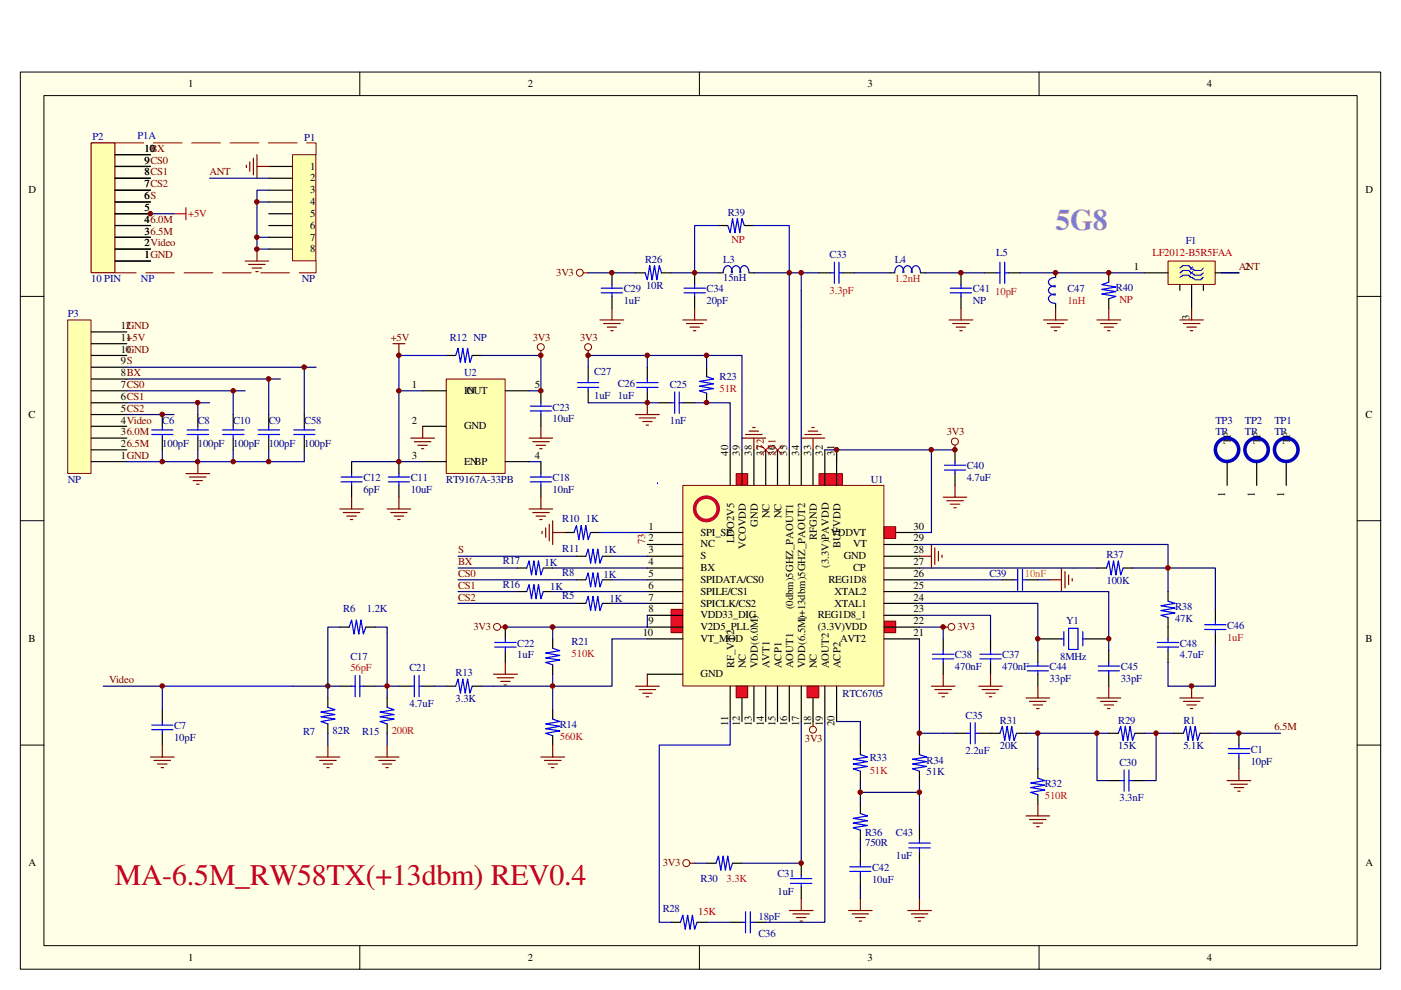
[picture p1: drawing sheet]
<svg xmlns="http://www.w3.org/2000/svg" width="297mm" height="210mm" viewBox="0 0 297 210" stroke-linecap="round" stroke-linejoin="round" font-family="sans-serif">
<path d="M4.3 15.3h288.4v190.3h-288.4z" fill="#ffffe8"/>
<g fill="none" stroke="#000" stroke-width=".21">
<path d="M4.3 15.3h288.4v190.3h-288.4zM76.3 15.3v5M148.3 15.3v5M220.3 15.3v5M9.3 20.3h278.4v180.3h-278.4zM4.3 62.9h5M287.8 62.9h5M4.3 110.4h5M287.8 110.4h5M4.3 158h5M287.8 158h5M76.3 200.6v5"/>
<path d="M148.3 200.6v5M220.3 200.6v5"/>
</g>
<g fill="none" stroke="#000" stroke-width=".25">
<path d="M72 133h2M77.6 133h1.9M109.7 125.5h2M109.7 120.5h2M115.2 125.5h2M115.2 120.5h2M122.2 123h2M127.7 123h2M200 135.5v2.5M220 135.5h5M220 138v2.5M230.1 135.5h5"/>
<path d="M235.1 138v2.5M247.6 125.5v2M247.6 131v4.5M247.6 138v2.5M69.5 148v2M69.5 153.5v2M72 145.5h2.5M77 145.5h2.5M82.1 148v2M82.1 153.5v2M84.6 145.5h2.5M89.6 145.5h2.5"/>
<path d="M94.6 145.5h2M100.1 145.5h2M182.4 158v2.1M194.9 158v2.1M200 140.5v2.5M202.5 155.5h2.5M207.5 155.5h4.5M215.5 155.5h2M220 143v2.5M235.1 143v2.5M235.1 155.5h2M240.6 155.5h2"/>
<path d="M182.4 163.6v2M182.4 170.6v2M182.4 176.1v2M194.9 163.6v2M194.9 175.6v2.5M220 163.1v2M220 168.6v2M235.1 165.6h2.5M240.1 165.6h2.5M142.3 195.6h2M147.8 195.6h2M182.4 180.6v2.5"/>
<path d="M182.4 185.6v2.5M194.9 180.6v2.5"/>
</g>
<g fill="none" stroke="#00f" stroke-width=".25">
<path d="M74 133l.5-1.5 .6 3 .5-3 .5 3 .4-3 .5 3 .6-1.5M111.7 125.5l.5-1.5 .5 3 .5-3 .5 3 .5-3 .5 3 .5-1.5M111.7 120.5l.5-1.5 .5 3 .5-3 .5 3 .5-3 .5 3 .5-1.5M124.2 123l.5-1.5 .5 3 .5-3 .5 3 .5-3 .5 3 .5-1.5M197.7 139.7h4.5M197.7 138.8h4.5M200 138v.8M200 139.7v.8M225 135.5h.5M225.5 134v3M226.6 133.3h2v4.5h-2zM229.6 134v3"/>
<path d="M229.6 135.5h.5M245.4 137.2h4.5M245.4 136.3h4.5M247.6 127.5l1.5 .5-3 .5 3 .5-3 .5 3 .5-3 .5 1.5 .5M247.6 135.5v.8M247.6 137.2v.8M69.5 150l1.5 .5-3 .5 3 .6-3 .4 3 .5-3 .5 1.5 .5M74.5 145.5h.8M75.3 143.3v4.5M76.3 145.5h.7M76.3 143.3v4.5M82.1 150l1.5 .5-3 .5 3 .6-3 .4 3 .5-3 .5 1.5 .5"/>
<path d="M87.1 145.5h.7M87.8 143.3v4.5M88.9 145.5h.7M88.9 143.3v4.5M96.6 145.5l.5-1.5 .5 3 .5-3 .5 3 .5-3 .5 3 .5-1.5M205 155.5h.7M205.7 153.3v4.5M206.8 155.5h.7M206.8 153.3v4.5M212 155.5l.5-1.4 .5 3 .5-3 .5 3 .5-3 .5 3 .5-1.6M217.8 142.3h4.5M217.8 141.3h4.5"/>
<path d="M220 140.5v.8M220 142.3v.7M232.8 142.3h4.6M232.8 141.3h4.6M235.1 140.5v.8M235.1 142.3v.7M237.1 155.5l.5-1.4 .5 3 .5-3 .5 3 .5-3 .5 3 .5-1.6M182.4 172.6l1.5 .5-3 .5 3 .5-3 .5 3 .5-3 .5 1.5 .5M182.4 160.1l1.5 .5-3 .4 3 .5-3 .6 3 .5-3 .5 1.5 .5M192.7 179.8h4.5M192.7 178.8h4.5M194.9 160.1l1.6 .5-3 .4 3 .5-3 .6 3 .5-3 .5 1.4 .5"/>
<path d="M194.9 178.1v.7M194.9 179.8v.8M220 165.1l1.5 .5-3 .5 3 .4-3 .5 3 .6-3 .5 1.5 .5M237.6 165.6h.7M238.3 163.3v4.5M239.4 165.6h.7M239.4 163.3v4.5M144.3 195.6l.5-1.5 .5 3 .5-3 .5 3 .5-3 .5 3 .5-1.5M180.2 184.8h4.5M180.2 183.9h4.5M182.4 183.1v.8M182.4 184.8v.8"/>
</g>
<g fill="none" stroke="#800000" stroke-width=".25">
<path d="M222.5 123h2.5M225 120.5v5M225.8 121.2v3.5M226.6 122v2M227.3 122.7v.5M69.5 158v2.6M82.1 158v2.6M134.7 145.5h5.1M135.5 146.3h3.5M136.3 147h2M137 147.8h.5M137.2 143v2.5"/>
<path d="M197.5 145.5h5M198.2 146.3h3.5M199 147h2M199.7 147.8h.5M200 143v2.5M217.5 148h5M218.3 148.8h3.5M219 149.5h2.1M219.8 150.3h.5M220 145.5v2.5M232.6 148h5M233.3 148.8h3.6"/>
<path d="M234.1 149.5h2M234.8 150.3h.5M235.1 145.5v2.5M67 160.6h5M67.8 161.3h3.5M68.5 162.1h2M69.3 162.8h.5M79.5 160.6h5.1M80.3 161.3h3.5M81.1 162.1h2M81.8 162.8h.5M217.5 173.1h5"/>
<path d="M218.3 173.8h3.5M219 174.6h2.1M219.8 175.3h.5M220 170.6v2.5M179.9 193.1h5M180.7 193.8h3.4M181.4 194.6h2M182.2 195.4h.5M182.4 190.6v2.5M192.4 193.1h5.1M193.2 193.8h3.5M194 194.6h2"/>
<path d="M194.7 195.4h.5M194.9 190.6v2.5"/>
</g>
<path d="M62 145.5h10" fill="none" stroke="#000080" stroke-width=".25"/>
<circle cx="69.5" cy="145.5" r=".47" fill="#800000"/>
<circle cx="69.5" cy="145.5" r=".47" fill="none" stroke="#800000" stroke-width=".21"/>
<path d="M82.1 134.2v13.8M79.5 145.5h5.1" fill="none" stroke="#000080" stroke-width=".25"/>
<circle cx="82.1" cy="145.5" r=".48" fill="#800000"/>
<g fill="none" stroke="#800000" stroke-width=".21">
<circle cx="124.7" cy="73.6" r=".74"/>
<circle cx="105.4" cy="133" r=".74"/>
<circle cx="201.7" cy="133" r=".72"/>
<circle cx="82.1" cy="145.5" r=".48"/>
<circle cx="145.5" cy="183.1" r=".75"/>
</g>
<g fill="none" stroke="#000" stroke-width=".25">
<path d="M129.7 57.9v2.5M124.7 77.9v2.5M129.7 62.9v2.5M137.2 77.9v2.5M149.8 77.9v2M124.7 82.9v2.5M137.2 82.9v2.5M149.8 83.4v2M202.5 95.4v2.5M202.5 100.5v2.5M107.1 133v2.5M107.1 138v2.5"/>
<path d="M122.2 128h2M127.7 128h2M232.6 120.5h2M238.1 120.5h2M257.7 129.2v2.5M257.7 134.2v2.5M34.4 150.5v2.5M34.4 155.5v2.5M248.9 155.5h2M254.4 155.5h2M262.7 155.5v2.5M262.7 160.6v2.5"/>
<path d="M154.8 195.6h2.5M159.8 195.6h2.5M169.9 183.1v2.5M169.9 188.1v2.5"/>
</g>
<g fill="none" stroke="#00f" stroke-width=".25">
<path d="M127.5 62.1h4.5M127.5 61.1h4.5M129.7 60.4v.7M129.7 62.1v.8M149.8 79.9l1.5 .5-3 .5 3 .5-3 .5 3 .5-3 .5 1.5 .5M122.5 82.2h4.5M122.5 81.2h4.5M124.7 80.4v.8M124.7 82.2v.7M135 82.2h4.5M135 81.2h4.5M137.2 80.4v.8"/>
<path d="M137.2 82.2v.7M200.2 99.7h4.5M200.2 98.7h4.5M202.5 97.9v.8M202.5 99.7v.8M104.9 137.2h4.5M104.9 136.3h4.5M107.1 135.5v.8M107.1 137.2v.8M124.2 128l.5-1.5 .5 3 .5-3 .5 3 .5-3 .5 3 .5-1.5M234.6 120.5l.5-1.5 .5 3 .5-3 .5 3 .5-3 .5 3 .5-1.5M255.4 133.5h4.5"/>
<path d="M255.4 132.5h4.5M257.7 131.7v.8M257.7 133.5v.7M32.2 154.8h4.5M32.2 153.8h4.5M34.4 153v.8M34.4 154.8v.7M250.9 155.5l.5-1.4 .5 3 .5-3 .5 3 .5-3 .5 3 .5-1.6M260.4 159.8h4.6M260.4 158.8h4.6M262.7 158v.8M262.7 159.8v.8"/>
<path d="M157.3 195.6h.8M158.1 193.4v4.5M159.1 195.6h.7M159.1 193.4v4.5M167.6 187.4h4.5M167.6 186.4h4.5M169.9 185.6v.8M169.9 187.4v.7"/>
</g>
<g fill="none" stroke="#800000" stroke-width=".25">
<path d="M124.7 74.4v1M250.1 67.9h5M250.9 68.6h3.5M251.6 69.4h2.1M252.4 70.1h.5M252.6 65.4v2.5M134.7 87.9h5.1M135.5 88.6h3.5M136.3 89.4h2M137 90.2h.5M137.2 85.4v2.5M157.3 92.9h5"/>
<path d="M158.1 92.2h3.5M158.8 91.4h2M159.6 90.7h.5M159.8 92.9v2.5M106.2 133h.9M200 133h1M34.4 158v2.6M250.1 148h5M250.9 148.8h3.5M251.6 149.5h2.1M252.4 150.3h.5M252.6 145.5v2.5"/>
<path d="M31.9 160.6h5M32.6 161.3h3.5M33.4 162.1h2M34.2 162.8h.5M260.2 165.6h5M260.9 166.3h3.6M261.7 167h2M262.4 167.8h.5M262.7 163.1v2.5M146.3 183.1h1"/>
</g>
<g fill="none" stroke="#000080" stroke-width=".25">
<path d="M72 133h-2.5v15M79.5 133h2.6v1.2M247.6 125.5v-5h10.1v8.7M257.7 136.7v8.8h-10.1M21.9 145.5h12.5M69.5 155.5v2.5M82.1 155.5v2.5M92.1 145.5h2.5M182.4 153v5M194.9 155.5h7.6M232.6 155.5h2.5M242.6 155.5h6.3"/>
<path d="M256.4 155.5h15.1M194.9 168.1v7.5M194.9 183.1v7.5"/>
</g>
<path d="M247.7 55.4h9.9v4.9h-9.9z" fill="#ffffb0"/>
<g fill="none" stroke="#800000" stroke-width=".21">
<path d="M247.6 55.4h10v4.9h-10z"/>
<circle cx="122.9" cy="57.8" r=".73"/>
<circle cx="202.4" cy="93.7" r=".75"/>
</g>
<g fill="none" stroke="#000" stroke-width=".25">
<path d="M134.7 57.9h2.1M140.2 57.9h2.1M147.3 57.9v2.5M152.3 57.9h1M158.8 57.9h1M173.6 57.9h2.5M178.6 57.9h2.5M188.7 57.9h1M195.2 57.9h1M203.7 57.9v2.5M208.7 57.9h2.5M213.8 57.9h2.5"/>
<path d="M242.6 57.9h5M257.7 57.9h5M147.3 62.9v2.5M203.7 62.9v2.5M250.1 60.4v1.2M252.6 60.4v5M255.1 60.4v1.2M139.8 85.4h2.5M144.8 85.4h2.5M117.2 135.5v2M212.5 123h2.5M217.5 123h2.5"/>
<path d="M117.2 141v2M117.2 150.5v2M117.2 156v2M149.8 183.1h2M155.3 183.1h2"/>
</g>
<path d="M250.1 56.9l.3-.3h.3v-.3h1.4v.3h.3v.3h.2v.2h.5v.3h1.6l.4-.5M250.1 57.9h.3v-.3h.3v-.2h1.4v.2h.3v.3l.7 .2v.3h1.6v-.3h.2l.2-.2M250.1 58.8l.6-.2v-.2h1.4v.2h.3v.2h.5v.3h.2l.3 .3h1.3v-.3h.2v-.3h.2" fill="none" stroke="#0000bf" stroke-width=".21"/>
<path d="M252.9 56.6l-.5 .5M252.9 57.6l-.5 .5" fill="none" stroke="#00f" stroke-width=".21"/>
<path d="M153.3 57.8a1.03 1.03 0 0 1 .4-1.1 1.03 1.03 0 0 1 1.2-.1l.4 1.2M155.1 57.8a1.04 1.04 0 0 1 .3-1.1 1.04 1.04 0 0 1 1.2-.1l.4 .7 .1 .5M156.8 57.8a1.03 1.03 0 0 1 .4-1.1 1.03 1.03 0 0 1 1.2-.1l.4 1.2M189.7 57.8a1.03 1.03 0 0 1 .3-1.1 1.03 1.03 0 0 1 1.2-.1l.4 1.2M191.4 57.8a1.04 1.04 0 0 1 .4-1.1 1.04 1.04 0 0 1 1.2-.1l.4 .7v.5M193.2 57.8a1.03 1.03 0 0 1 .3-1.1 1.03 1.03 0 0 1 1.2-.1l.5 1.2" fill="none" stroke="#0000bf" stroke-width=".25"/>
<g fill="none" stroke="#00f" stroke-width=".25">
<path d="M136.8 57.9l.4 1.5 .5-3.1 .6 3.1 .5-3.1 .5 3.1 .5-3.1 .4 1.6M176.1 57.9h.8M176.9 55.6v4.5M177.9 57.9h.7M177.9 55.6v4.5M211.2 57.9h.8M212 55.6v4.5M213 57.9h.8M213 55.6v4.5M145 61.1h4.6M145 62.1h4.6M147.3 60.4v.7"/>
<path d="M147.3 62.1v.8M201.5 61.1h4.5M201.5 62.1h4.5M203.7 60.4v.7M203.7 62.1v.8M142.3 85.4h.7M143 83.1v4.6M144 85.4h.8M144 83.1v4.6M117.2 137.5l1.5 .5-3 .5 3 .5-3 .5 3 .5-3 .5 1.5 .5M215 123h.8M215.8 120.7v4.5"/>
<path d="M216.8 123h.7M216.8 120.7v4.5M117.2 152.5l1.5 .5-3 .5 3 .6-3 .5 3 .4-3 .5 1.5 .5M151.8 183.1l.5-1.5 .5 3 .5-3 .5 3 .5-3 .5 3 .5-1.5"/>
</g>
<g fill="none" stroke="#800000" stroke-width=".25">
<path d="M123.7 57.9h1M127.2 67.9h5M128 68.6h3.5M128.7 69.4h2M129.5 70.1h.5M129.7 65.4v2.5M201.2 67.9h5M202 68.6h3.5M202.7 69.4h2M203.5 70.1h.5M203.7 65.4v2.5M221.3 67.9h5"/>
<path d="M222 68.6h3.5M222.8 69.4h2M223.6 70.1h.5M223.8 65.4v2.5M202.5 94.4v1M194.9 118h2.6M197.5 115.5v5M198.2 116.2v3.5M199 117v2M199.7 117.7v.5M200 105.5h5M200.7 106.2h3.6"/>
<path d="M201.5 106.9h2M202.2 107.7h.5M202.5 103v2.5M167.3 193.1h5.1M168.1 193.8h3.5M168.9 194.6h2M169.6 195.4h.5M169.9 190.6v2.5"/>
</g>
<path d="M171.1 57.9h2.5M223.8 57.9h18.8M258.9 57.9h3.8M217.5 155.5h15.1v10.1h2.5M220 155.5v7.6M245.1 155.5v10.1h-2.5" fill="none" stroke="#000080" stroke-width=".25"/>
<circle cx="245.1" cy="155.5" r=".48" fill="#800000"/>
<circle cx="245.1" cy="155.5" r=".48" fill="none" stroke="#800000" stroke-width=".21"/>
<circle cx="232.6" cy="155.5" r=".49" fill="#800000"/>
<circle cx="232.6" cy="155.5" r=".49" fill="none" stroke="#800000" stroke-width=".21"/>
<circle cx="220" cy="155.5" r=".49" fill="#800000"/>
<circle cx="220" cy="155.5" r=".49" fill="none" stroke="#800000" stroke-width=".21"/>
<g fill="none" stroke="#800000" stroke-width=".25">
<path d="M144.8 67.9h5M145.5 68.6h3.6M146.3 69.4h2M147 70.1h.5M147.3 65.4v2.5M104.6 143h5.1M105.4 143.8h3.5M106.2 144.5h2M106.9 145.3h.5M107.1 140.5v2.5M117.2 158v2.6M114.7 160.6h5"/>
<path d="M115.4 161.3h3.6M116.2 162.1h2M116.9 162.8h.5"/>
</g>
<path d="M119.7 112.9h2M122.2 118h2M125.2 112.9h2M127.7 118h2" fill="none" stroke="#000" stroke-width=".25"/>
<path d="M121.7 112.9l.5-1.4 .5 3 .5-3 .5 3 .5-3 .5 3 .5-1.6M124.2 118l.5-1.5 .5 3 .5-3 .5 3 .5-3 .5 3 .5-1.5" fill="none" stroke="#00f" stroke-width=".25"/>
<path d="M194.9 135.5v22.5M182.4 165.6v2.5h12.5M182.4 168.1v2.5M149.8 195.6h5" fill="none" stroke="#000080" stroke-width=".25"/>
<circle cx="194.9" cy="155.5" r=".49" fill="#800000"/>
<circle cx="194.9" cy="155.5" r=".49" fill="none" stroke="#800000" stroke-width=".21"/>
<path d="M194.9 165.6v2.5" fill="none" stroke="#000080" stroke-width=".25"/>
<circle cx="194.9" cy="168" r=".49" fill="#800000"/>
<circle cx="194.9" cy="168" r=".49" fill="none" stroke="#800000" stroke-width=".21"/>
<path d="M177.4 95.4v2.5M194.9 120.5h32.7M220 123h2.5M240.1 120.5h7.5M169.9 153v30.1h-12.6M182.4 178.1v2.5M182.4 188.1v2.5" fill="none" stroke="#000080" stroke-width=".25"/>
<circle cx="182.4" cy="168" r=".49" fill="#800000"/>
<g fill="none" stroke="#800000" stroke-width=".21">
<circle cx="172.4" cy="154.8" r=".74"/>
<circle cx="182.4" cy="168" r=".49"/>
</g>
<path d="M196.2 57.9h12.5M216.3 57.9h7.5M137.2 85.4h2.6M227.6 120.5h5M102.1 145.5h2.5M247.6 140.5v5M147.3 183.1h2.5" fill="none" stroke="#000080" stroke-width=".25"/>
<path d="M172.4 153v1.1" fill="none" stroke="#800000" stroke-width=".25"/>
<path d="M223.8 57.9v.9M223.8 64.4v1M260.2 97.9v5.1M266.4 97.9v5.1M272.7 97.9v5.1M210 135.5v2.5M210 140.5v2.5" fill="none" stroke="#000" stroke-width=".25"/>
<g fill="none" stroke="#0000bf" stroke-width=".75">
<circle cx="260.2" cy="95.4" r="2.48"/>
<circle cx="266.4" cy="95.4" r="2.48"/>
<circle cx="272.7" cy="95.4" r="2.49"/>
</g>
<path d="M207.8 139.7h4.5M207.8 138.8h4.5M210 138v.8M210 139.7v.8" fill="none" stroke="#00f" stroke-width=".25"/>
<path d="M223.8 58.8a1.04 1.04 0 0 0-1.2 .4 1.04 1.04 0 0 0 0 1.2l.7 .4h.5M223.8 60.6a1.03 1.03 0 0 0-1.2 .4 1.03 1.03 0 0 0 0 1.2l1.2 .4M223.8 62.4a1.04 1.04 0 0 0-1.2 .3 1.04 1.04 0 0 0 0 1.2l.7 .4h.5" fill="none" stroke="#0000bf" stroke-width=".25"/>
<path d="M169.9 92.9h5M170.6 92.2h3.5M171.4 91.4h2M172.1 90.7h.5M172.4 92.9v2.5" fill="none" stroke="#960000" stroke-width=".25"/>
<path d="M173.7 100.5h4.9v2.4h-4.9z" fill="#ee0e22"/>
<path d="M173.6 100.5h5v2.4h-5z" fill="none" stroke="#800000" stroke-width=".21"/>
<path d="M156.1 100.5h2.4v2.4h-2.4z" fill="#ee0e22"/>
<path d="M156.1 100.5h2.4v2.4h-2.4z" fill="none" stroke="#800000" stroke-width=".21"/>
<path d="M187.5 131.8h2.4v2.4h-2.4z" fill="#ee0e22"/>
<path d="M187.4 131.7h2.5v2.5h-2.5z" fill="none" stroke="#800000" stroke-width=".21"/>
<path d="M142.3 129.3h2.4v4.9h-2.4z" fill="#ee0e22"/>
<path d="M142.3 129.2h2.4v5h-2.4z" fill="none" stroke="#800000" stroke-width=".21"/>
<path d="M181.1 57.9h7.6M117.2 133v2.5M117.2 143v7.5" fill="none" stroke="#000080" stroke-width=".25"/>
<circle cx="252.6" cy="145.5" r=".48" fill="#800000"/>
<circle cx="252.6" cy="145.5" r=".48" fill="none" stroke="#800000" stroke-width=".21"/>
<path d="M230.1 115.5h17.5v5" fill="none" stroke="#000080" stroke-width=".25"/>
<circle cx="247.6" cy="120.5" r=".49" fill="#800000"/>
<circle cx="247.6" cy="120.5" r=".49" fill="none" stroke="#800000" stroke-width=".21"/>
<path d="M207.5 145.5h5M208.2 146.3h3.5M209 147h2M209.8 147.8h.5M210 143v2.5" fill="none" stroke="#960000" stroke-width=".25"/>
<path d="M169.9 61.6v7.5M97.1 118h25.1M97.1 128h25.1M97.1 125.5h12.6M97.1 123h25.1M97.1 120.5h12.6" fill="none" stroke="#000080" stroke-width=".25"/>
<path d="M171.1 57.9h-1.2v3.7M149.8 75.4v2.5" fill="none" stroke="#11037f" stroke-width=".25"/>
<path d="M161.3 94.4l2.1 2M163.4 94.4l-2.1 2M163.9 94.4l2 2M165.9 94.4l-2 2" fill="none" stroke="#f00" stroke-width=".21"/>
<path d="M144.8 103h42.6v42.5h-42.6z" fill="#ffffb0"/>
<path d="M144.8 103h42.6v42.5h-42.6z" fill="none" stroke="#800000" stroke-width=".21"/>
<g fill="none" stroke="#000" stroke-width=".25">
<path d="M154.8 95.4v7.6M157.3 95.4v7.6M159.8 95.4v7.6M162.3 95.4v7.6M164.8 95.4v7.6M167.3 95.4v7.6M169.9 95.4v7.6M172.4 95.4v7.6M174.9 95.4v7.6M177.4 95.4v7.6M137.2 115.5h7.6M137.2 118h7.6"/>
<path d="M137.2 112.9h7.6M187.4 115.5h7.5M187.4 118h7.5M187.4 112.9h7.5M137.2 120.5h7.6M137.2 123h7.6M137.2 125.5h7.6M137.2 128h7.6M137.2 130.5h7.6M137.2 135.5h7.6M137.2 133h7.6M187.4 120.5h7.5"/>
<path d="M187.4 123h7.5M187.4 125.5h7.5M187.4 128h7.5M187.4 130.5h7.5M187.4 135.5h7.5M187.4 133h7.5M137.2 143h7.6M154.8 145.5v7.5M157.3 145.5v7.5M159.8 145.5v7.5M162.3 145.5v7.5M164.8 145.5v7.5"/>
<path d="M167.3 145.5v7.5M169.9 145.5v7.5M172.4 145.5v7.5M174.9 145.5v7.5M177.4 145.5v7.5"/>
</g>
<circle cx="149.8" cy="107.9" r="2.49" fill="none" stroke="#bf0000" stroke-width=".75"/>
<circle cx="262.7" cy="155.5" r=".49" fill="#800000"/>
<circle cx="262.7" cy="155.5" r=".49" fill="none" stroke="#800000" stroke-width=".21"/>
<circle cx="169.9" cy="183.1" r=".49" fill="#800000"/>
<circle cx="169.9" cy="183.1" r=".49" fill="none" stroke="#800000" stroke-width=".21"/>
<path d="M124.7 57.9h10M201.2 115.5h28.9" fill="none" stroke="#000080" stroke-width=".25"/>
<circle cx="129.7" cy="57.8" r=".48" fill="#800000"/>
<circle cx="129.7" cy="57.8" r=".48" fill="none" stroke="#800000" stroke-width=".21"/>
<path d="M142.3 57.9h10" fill="none" stroke="#000080" stroke-width=".25"/>
<circle cx="203.7" cy="57.8" r=".49" fill="#800000"/>
<circle cx="203.7" cy="57.8" r=".49" fill="none" stroke="#800000" stroke-width=".21"/>
<circle cx="223.8" cy="57.8" r=".49" fill="#800000"/>
<circle cx="223.8" cy="57.8" r=".49" fill="none" stroke="#800000" stroke-width=".21"/>
<path d="M159.8 57.9h7.5M129.7 118h7.5M117.2 120.5h20M117.2 125.5h20M129.7 123h7.5M129.7 128h7.5M137.2 130.5v2.5h-30.1" fill="none" stroke="#000080" stroke-width=".25"/>
<circle cx="117.2" cy="133" r=".49" fill="#800000"/>
<circle cx="117.2" cy="133" r=".49" fill="none" stroke="#800000" stroke-width=".21"/>
<circle cx="107.1" cy="133" r=".49" fill="#800000"/>
<circle cx="107.1" cy="133" r=".49" fill="none" stroke="#800000" stroke-width=".21"/>
<path d="M137.2 135.5h-7.5v10h-25.1" fill="none" stroke="#000080" stroke-width=".25"/>
<circle cx="117.2" cy="145.5" r=".48" fill="#800000"/>
<circle cx="117.2" cy="145.5" r=".48" fill="none" stroke="#800000" stroke-width=".21"/>
<path d="M194.9 133h5.1v2.5M174.9 153v42.6h-12.6M177.4 153h5" fill="none" stroke="#000080" stroke-width=".25"/>
<circle cx="200" cy="133" r=".49" fill="#800000"/>
<circle cx="200" cy="133" r=".49" fill="none" stroke="#800000" stroke-width=".21"/>
<path d="M194.9 125.5h40.2v12.5M194.9 123h17.6" fill="none" stroke="#000080" stroke-width=".25"/>
<circle cx="235.1" cy="135.5" r=".48" fill="#800000"/>
<circle cx="235.1" cy="135.5" r=".48" fill="none" stroke="#800000" stroke-width=".21"/>
<path d="M194.9 128h25.1v10" fill="none" stroke="#000080" stroke-width=".25"/>
<circle cx="220" cy="135.5" r=".49" fill="#800000"/>
<circle cx="220" cy="135.5" r=".49" fill="none" stroke="#800000" stroke-width=".21"/>
<path d="M169.9 57.9h-2.6v37.5M129.7 75.4h27.6v20M147.3 85.4h7.5v10M174.9 95.4h27.6M197.5 95.4v17.5M194.9 115.5h6.3M194.9 130.5h15.1v5" fill="none" stroke="#000080" stroke-width=".25"/>
<circle cx="169.9" cy="57.8" r=".49" fill="#800000"/>
<circle cx="169.9" cy="57.8" r=".49" fill="none" stroke="#800000" stroke-width=".21"/>
<path d="M169.9 69.1v26.3" fill="none" stroke="#000080" stroke-width=".25"/>
<circle cx="177.4" cy="95.4" r=".48" fill="#800000"/>
<g fill="none" stroke="#800000" stroke-width=".21">
<circle cx="114.7" cy="73.6" r=".74"/>
<circle cx="177.4" cy="95.4" r=".48"/>
</g>
<path d="M74.5 97.9v2.6M114.7 82.9v2.5M114.7 87.9v2.5M114.7 97.9v2.6M74.5 103v2.5M114.7 103v2.5" fill="none" stroke="#000" stroke-width=".25"/>
<path d="M112.4 87.2h4.5M112.4 86.1h4.5M114.7 85.4v.7M114.7 87.2v.7M72.3 101.2h4.5M72.3 102.2h4.5M74.5 100.5v.7M74.5 102.2v.8M112.4 101.2h4.5M112.4 102.2h4.5M114.7 100.5v.7M114.7 102.2v.8" fill="none" stroke="#00f" stroke-width=".25"/>
<g fill="none" stroke="#800000" stroke-width=".25">
<path d="M83.3 72.9h2.5M84.6 72.9v2.5M114.7 74.4v1M87.1 92.9h5M87.8 93.7h3.6M88.6 94.4h2M89.4 95.2h.4M89.6 90.4v2.5M112.2 92.9h5M112.9 93.7h3.6M113.7 94.4h2M114.4 95.2h.5"/>
<path d="M114.7 90.4v2.5M72 107.9h5M72.8 108.7h3.5M73.5 109.5h2.1M74.3 110.2h.5M74.5 105.5v2.4M112.2 107.9h5M112.9 108.7h3.6M113.7 109.5h2M114.4 110.2h.5M114.7 105.5v2.4"/>
</g>
<path d="M112.2 97.9h2.5" fill="none" stroke="#0000bf" stroke-width=".25"/>
<path d="M94.7 80.4h12.4v20h-12.4z" fill="#ffffb0"/>
<path d="M94.6 80.4h12.5v20h-12.5z" fill="none" stroke="#800000" stroke-width=".21"/>
<g fill="none" stroke="#000" stroke-width=".25">
<path d="M94.6 75.4h2M100.1 75.4h2M34.4 87.9v2.5M34.4 92.9v2.5M41.9 87.9v2.5M41.9 92.9v2.5M49.4 87.9v2.5M49.4 92.9v2.5M57 87.9v2.5M57 92.9v2.5M84.6 97.9v2.6M89.6 82.9h5"/>
<path d="M89.6 90.4h5M89.6 97.9h5M107.1 82.9h5.1M107.1 97.9h5.1M84.6 103v2.5"/>
</g>
<g fill="none" stroke="#00f" stroke-width=".25">
<path d="M96.6 75.4l.5-1.5 .5 3 .5-3 .5 3 .5-3 .5 3 .5-1.5M32.2 91.2h4.5M32.2 92.2h4.5M34.4 90.4v.8M34.4 92.2v.7M39.7 91.2h4.5M39.7 92.2h4.5M41.9 90.4v.8M41.9 92.2v.7M47.2 91.2h4.5M47.2 92.2h4.5M49.4 90.4v.8"/>
<path d="M49.4 92.2v.7M54.7 91.2h4.6M54.7 92.2h4.6M57 90.4v.8M57 92.2v.7M82.3 101.2h4.5M82.3 102.2h4.5M84.6 100.5v.7M84.6 102.2v.8"/>
</g>
<path d="M94.6 75.4h-10v7.5" fill="none" stroke="#0000bf" stroke-width=".25"/>
<path d="M82.1 107.9h5M82.8 108.7h3.5M83.6 109.5h2M84.3 110.2h.5M84.6 105.5v2.4" fill="none" stroke="#800000" stroke-width=".25"/>
<path d="M102.1 75.4h2.5M74.5 97.9h10.1M89.6 82.9h-5v15h5M112.2 82.9h2.5" fill="none" stroke="#000080" stroke-width=".25"/>
<path d="M14.4 67.9h4.9v32.5h-4.9z" fill="#ffffb0"/>
<path d="M14.3 67.9h5v32.5h-5z" fill="none" stroke="#800000" stroke-width=".21"/>
<g fill="none" stroke="#000" stroke-width=".25">
<path d="M19.3 77.9h7.6M19.3 75.4h7.6M19.3 72.9h7.6M19.3 70.4h7.6M19.3 97.9h7.6M19.3 95.4h7.6M19.3 92.9h7.6M19.3 90.4h7.6M19.3 87.9h7.6M19.3 85.4h7.6M19.3 82.9h7.6M19.3 80.4h7.6"/>
<path d="M64.5 87.9v2.5M64.5 92.9v2.5"/>
</g>
<path d="M62.3 92.2h4.5M62.3 91.2h4.5M64.5 90.4v.8M64.5 92.2v.7" fill="none" stroke="#00f" stroke-width=".25"/>
<path d="M41.9 97.9v2.6M39.4 100.5h5M40.2 101.2h3.5M40.9 101.9h2M41.7 102.7h.5" fill="none" stroke="#800000" stroke-width=".25"/>
<g fill="none" stroke="#000080" stroke-width=".25">
<path d="M26.9 77.9h40.1M64.5 77.9v10M26.9 87.9h10M26.9 85.4h17.5M26.9 82.9h25.1M26.9 80.4h32.6M34.4 95.4v2.5M41.9 85.4v2.5M41.9 95.4v2.5M49.4 82.9v5M49.4 95.4v2.5M57 80.4v7.5"/>
<path d="M57 95.4v2.5M64.5 95.4v2.5"/>
</g>
<circle cx="84.6" cy="75.4" r=".49" fill="#800000"/>
<circle cx="84.6" cy="75.4" r=".49" fill="none" stroke="#800000" stroke-width=".21"/>
<circle cx="34.4" cy="87.9" r=".49" fill="#800000"/>
<circle cx="34.4" cy="87.9" r=".49" fill="none" stroke="#800000" stroke-width=".21"/>
<circle cx="84.6" cy="82.9" r=".48" fill="#800000"/>
<circle cx="84.6" cy="82.9" r=".48" fill="none" stroke="#800000" stroke-width=".21"/>
<circle cx="84.6" cy="97.9" r=".48" fill="#800000"/>
<circle cx="84.6" cy="97.9" r=".48" fill="none" stroke="#800000" stroke-width=".21"/>
<circle cx="41.9" cy="85.4" r=".47" fill="#800000"/>
<circle cx="41.9" cy="85.4" r=".47" fill="none" stroke="#800000" stroke-width=".21"/>
<circle cx="49.4" cy="82.9" r=".47" fill="#800000"/>
<circle cx="49.4" cy="82.9" r=".47" fill="none" stroke="#800000" stroke-width=".21"/>
<circle cx="57" cy="80.4" r=".49" fill="#800000"/>
<circle cx="57" cy="80.4" r=".49" fill="none" stroke="#800000" stroke-width=".21"/>
<circle cx="64.5" cy="77.9" r=".49" fill="#800000"/>
<circle cx="64.5" cy="77.9" r=".49" fill="none" stroke="#800000" stroke-width=".21"/>
<path d="M104.6 75.4h10.1v7.5M137.2 75.4v2.5" fill="none" stroke="#000080" stroke-width=".25"/>
<circle cx="114.7" cy="75.4" r=".49" fill="#800000"/>
<circle cx="114.7" cy="75.4" r=".49" fill="none" stroke="#800000" stroke-width=".21"/>
<circle cx="114.7" cy="82.9" r=".48" fill="#800000"/>
<circle cx="114.7" cy="82.9" r=".48" fill="none" stroke="#800000" stroke-width=".21"/>
<path d="M129.7 75.4h-5v2.5M124.7 85.4h12.5" fill="none" stroke="#000080" stroke-width=".25"/>
<path d="M187.5 111.8h2.4v2.4h-2.4z" fill="#ee0e22"/>
<path d="M187.4 111.7h2.5v2.5h-2.5z" fill="none" stroke="#800000" stroke-width=".21"/>
<path d="M171.2 145.6h2.4v2.4h-2.4z" fill="#ee0e22"/>
<path d="M171.1 145.5h2.5v2.5h-2.5z" fill="none" stroke="#800000" stroke-width=".21"/>
<path d="M156.1 145.6h2.4v2.4h-2.4z" fill="#ee0e22"/>
<path d="M156.1 145.5h2.4v2.5h-2.4z" fill="none" stroke="#800000" stroke-width=".21"/>
<path d="M36.9 45.3h2.5M39.4 44.1v2.5" fill="none" stroke="#bf0000" stroke-width=".25"/>
<path d="M19.4 30.4h4.9v27.4h-4.9z" fill="#ffffb0"/>
<path d="M19.3 30.3h5v27.5h-5z" fill="none" stroke="#800000" stroke-width=".21"/>
<path d="M24.4 37.8h7.5M24.4 35.3h7.5M24.4 32.8h7.5M24.4 55.4h7.5M24.4 52.8h7.5M24.4 50.3h7.5M24.4 47.8h7.5M24.4 45.3h7.5M24.4 42.8h7.5M24.4 40.3h7.5" fill="none" stroke="#000" stroke-width=".25"/>
<path d="M62.1 32.9h4.9v22.4h-4.9z" fill="#ffffb0"/>
<path d="M62 32.8h5v22.5h-5z" fill="none" stroke="#800000" stroke-width=".21"/>
<path d="M57 35.3h5M57 37.8h5M57 40.3h5M57 42.8h5M57 45.3h5M57 47.8h5M57 50.3h5M57 52.8h5" fill="none" stroke="#000" stroke-width=".25"/>
<path d="M52.2 35.1v.5M53 34.3v2M53.7 33.6v3.5M54.5 32.8v5M54.5 35.3h2.5M52 55.4h5M52.7 56.1h3.5M53.5 56.9h2M54.2 57.6h.5M54.5 52.8v2.6" fill="none" stroke="#800000" stroke-width=".25"/>
<path d="M44.4 37.8h12.6M31.9 45.3h5M54.5 42.8h2.5M54.5 50.3h2.5M57 40.3h-2.5v12.5h2.5" fill="none" stroke="#000080" stroke-width=".25"/>
<path d="M24.4 30.3h42.6v2.5M67 55.4v2.5h-42.6" fill="none" stroke="#800000" stroke-width=".21" stroke-dasharray="6.1 2"/>
<circle cx="54.5" cy="52.8" r=".48" fill="#800000"/>
<circle cx="54.5" cy="52.8" r=".48" fill="none" stroke="#800000" stroke-width=".21"/>
<circle cx="54.5" cy="42.8" r=".49" fill="#800000"/>
<circle cx="54.5" cy="42.8" r=".49" fill="none" stroke="#800000" stroke-width=".21"/>
<circle cx="54.5" cy="50.3" r=".49" fill="#800000"/>
<circle cx="54.5" cy="50.3" r=".49" fill="none" stroke="#800000" stroke-width=".21"/>
<path d="M127.2 112.9h10" fill="none" stroke="#0000bf" stroke-width=".25"/>
<circle cx="149.8" cy="85.4" r=".48" fill="#800000"/>
<circle cx="149.8" cy="85.4" r=".48" fill="none" stroke="#800000" stroke-width=".21"/>
<circle cx="137.2" cy="85.4" r=".47" fill="#800000"/>
<circle cx="137.2" cy="85.4" r=".47" fill="none" stroke="#800000" stroke-width=".21"/>
<circle cx="124.7" cy="75.4" r=".49" fill="#800000"/>
<circle cx="124.7" cy="75.4" r=".49" fill="none" stroke="#800000" stroke-width=".21"/>
<circle cx="149.8" cy="75.4" r=".49" fill="#800000"/>
<circle cx="149.8" cy="75.4" r=".49" fill="none" stroke="#800000" stroke-width=".21"/>
<circle cx="137.2" cy="75.4" r=".48" fill="#800000"/>
<circle cx="137.2" cy="75.4" r=".48" fill="none" stroke="#800000" stroke-width=".21"/>
<path d="M152.3 47.8h2M157.8 47.8h2M235.1 57.9v2M235.1 63.4v2" fill="none" stroke="#000" stroke-width=".25"/>
<path d="M154.3 47.8l.5 1.6 .5-3 .5 3 .5-3 .5 3 .5-3 .5 1.4M235.1 59.9l-1.5 .5 3 .5-3 .5 3 .4-3 .6 3 .5-1.5 .5" fill="none" stroke="#00f" stroke-width=".25"/>
<circle cx="235.1" cy="57.8" r=".48" fill="#800000"/>
<circle cx="235.1" cy="57.8" r=".48" fill="none" stroke="#800000" stroke-width=".21"/>
<path d="M152.3 47.8h-5v10.1" fill="none" stroke="#0000bf" stroke-width=".25"/>
<circle cx="147.3" cy="57.8" r=".48" fill="#800000"/>
<circle cx="147.3" cy="57.8" r=".48" fill="none" stroke="#800000" stroke-width=".21"/>
<path d="M159.8 47.8h7.5v10.1" fill="none" stroke="#0000bf" stroke-width=".25"/>
<circle cx="167.3" cy="57.8" r=".48" fill="#800000"/>
<circle cx="167.3" cy="57.8" r=".48" fill="none" stroke="#800000" stroke-width=".21"/>
<path d="M232.6 67.9h5M233.3 68.6h3.6M234.1 69.4h2M234.8 70.1h.5M235.1 65.4v2.5M114.9 112.7v.5M115.7 112v2M116.5 111.2v3.5M117.2 110.4v5.1M117.2 112.9h2.5" fill="none" stroke="#800000" stroke-width=".25"/>
<path d="M26.9 97.9h37.6" fill="none" stroke="#0000bf" stroke-width=".25"/>
<circle cx="41.9" cy="97.9" r=".47" fill="#800000"/>
<circle cx="41.9" cy="97.9" r=".47" fill="none" stroke="#800000" stroke-width=".21"/>
<circle cx="57" cy="97.9" r=".48" fill="#800000"/>
<circle cx="57" cy="97.9" r=".48" fill="none" stroke="#800000" stroke-width=".21"/>
<circle cx="49.4" cy="97.9" r=".47" fill="#800000"/>
<circle cx="49.4" cy="97.9" r=".47" fill="none" stroke="#800000" stroke-width=".21"/>
<circle cx="34.4" cy="97.9" r=".48" fill="#800000"/>
<circle cx="34.4" cy="97.9" r=".48" fill="none" stroke="#800000" stroke-width=".21"/>
<path d="M19.4 30.4h4.9v27.4h-4.9z" fill="#ffffb0"/>
<path d="M19.3 30.3h5v27.5h-5z" fill="none" stroke="#800000" stroke-width=".21"/>
<path d="M24.4 37.8h7.5M24.4 35.3h7.5M24.4 32.8h7.5M24.4 55.4h7.5M24.4 52.8h7.5M24.4 50.3h7.5M24.4 47.8h7.5M24.4 45.3h7.5M24.4 42.8h7.5M24.4 40.3h7.5" fill="none" stroke="#000" stroke-width=".25"/>
<circle cx="31.9" cy="45.3" r=".48" fill="#800000"/>
<circle cx="31.9" cy="45.3" r=".48" fill="none" stroke="#800000" stroke-width=".21"/>
<path d="M139.4 102.4v.2" fill="none" stroke="#00f" stroke-width=".21"/>
<path d="M62 145.5h-27.6v5" fill="none" stroke="#0000bf" stroke-width=".25"/>
<circle cx="34.4" cy="145.5" r=".48" fill="#800000"/>
<circle cx="34.4" cy="145.5" r=".48" fill="none" stroke="#800000" stroke-width=".21"/>
<path d="M194.9 112.9h2.6M154.8 153v5h-15v37.6h2.5" fill="none" stroke="#0000bf" stroke-width=".25"/>
<circle cx="197.4" cy="95.4" r=".48" fill="#800000"/>
<circle cx="197.4" cy="95.4" r=".48" fill="none" stroke="#800000" stroke-width=".21"/>
<circle cx="202.5" cy="95.4" r=".49" fill="#800000"/>
<circle cx="202.5" cy="95.4" r=".49" fill="none" stroke="#800000" stroke-width=".21"/>
<text font-size="6.3" fill="#f0f" x="223.8" y="48.7">5G8</text>
<text font-size="6.3" fill="#bf0000" x="24.4" y="187.6">MA-6.5M_RW58TX(+13dbm) REV0.4</text>
<g font-size="2.3">
<text x="39.9" y="18.5">1</text>
<text x="111.9" y="18.5">2</text>
<text x="183.9" y="18.5">3</text>
<text x="255.9" y="18.5">4</text>
<text x="30.6" y="34.7">9CS0</text>
<text x="30.6" y="32.2">10BX</text>
<text x="30.6" y="34.7">9</text>
<text x="30.6" y="32.2">10</text>
<text x="65.8" y="36">1</text>
<text x="6.1" y="41">D</text>
<text x="30.6" y="39.7">7CS2</text>
<text x="30.6" y="37.2">8CS1</text>
<text x="30.6" y="39.7">7</text>
<text x="30.6" y="37.2">8</text>
<text x="65.8" y="38.5">2</text>
<text x="65.8" y="41">3</text>
<text x="289.5" y="41">D</text>
<text x="30.6" y="47.2">46.0M</text>
<text x="30.6" y="44.7">5</text>
<text x="30.6" y="42.2">6S</text>
<text x="30.6" y="47.2">4</text>
<text x="30.6" y="42.2">6</text>
<text x="65.8" y="43.5">4</text>
<text x="65.8" y="46">5</text>
<text x="30.6" y="52.2">2Video</text>
<text x="30.6" y="49.7">36.5M</text>
<text x="30.6" y="52.2">2</text>
<text x="30.6" y="49.7">3</text>
<text x="65.8" y="48.5">6</text>
<text x="65.8" y="51">7</text>
<text x="65.8" y="53.5">8</text>
<text x="30.6" y="54.7">1GND</text>
<text x="30.6" y="54.7">1</text>
<text x="240.4" y="57.3">1</text>
<text x="263.9" y="57.3">2</text>
<text x="25.6" y="69.8">12GND</text>
<text x="252.2" y="67.9" transform="rotate(-90 252.2 67.9)">3</text>
<text x="25.6" y="77.3">9S</text>
<text x="25.6" y="74.8">10GND</text>
<text x="25.6" y="72.3">11+5V</text>
<text x="25.6" y="82.3">7CS0</text>
<text x="25.6" y="79.8">8BX</text>
<text x="87.3" y="82.3">1</text>
<text x="98.4" y="83.6">IN</text>
<text x="98.9" y="83.6">OUT</text>
<text x="113.4" y="82.3">5</text>
<text x="6.1" y="88.6">C</text>
<text x="25.6" y="89.8">4Video</text>
<text x="25.6" y="87.3">5CS2</text>
<text x="25.6" y="84.8">6CS1</text>
<text x="87.3" y="89.8">2</text>
<text x="289.5" y="88.6">C</text>
<text x="25.6" y="94.8">26.5M</text>
<text x="25.6" y="92.3">36.0M</text>
<text x="98.4" y="91.1">GND</text>
<text x="261" y="94.2" transform="rotate(-90 261 94.2)">TP</text>
<text x="267.2" y="94.2" transform="rotate(-90 267.2 94.2)">TP</text>
<text x="273.6" y="94.2" transform="rotate(-90 273.6 94.2)">TP</text>
<text x="25.6" y="97.3">1GND</text>
<text x="87.3" y="97.3">3</text>
<text x="98.4" y="98.6">ENBP</text>
<text x="113.4" y="97.3">4</text>
<text x="154.4" y="96.7" transform="rotate(-90 154.4 96.7)">40</text>
<text x="156.9" y="96.7" transform="rotate(-90 156.9 96.7)">39</text>
<text x="159.4" y="96.7" transform="rotate(-90 159.4 96.7)">38</text>
<text x="161.9" y="96.7" transform="rotate(-90 161.9 96.7)">3772</text>
<text x="164.4" y="96.7" transform="rotate(-90 164.4 96.7)">3671</text>
<text x="166.9" y="96.7" transform="rotate(-90 166.9 96.7)">35</text>
<text x="169.4" y="96.7" transform="rotate(-90 169.4 96.7)">34</text>
<text x="172" y="96.7" transform="rotate(-90 172 96.7)">33</text>
<text x="174.5" y="96.7" transform="rotate(-90 174.5 96.7)">32</text>
<text x="177" y="96.7" transform="rotate(-90 177 96.7)">31</text>
<text x="259.8" y="105.5" transform="rotate(-90 259.8 105.5)">1</text>
<text x="266" y="105.5" transform="rotate(-90 266 105.5)">1</text>
<text x="272.3" y="105.5" transform="rotate(-90 272.3 105.5)">1</text>
<text x="137.5" y="112.4">1</text>
<text x="148.5" y="113.6">SPI_SE</text>
<text x="160.7" y="111.7" transform="rotate(-90 160.7 111.7)">GND</text>
<text x="163.1" y="109.9" transform="rotate(-90 163.1 109.9)">NC</text>
<text x="165.7" y="109.9" transform="rotate(-90 165.7 109.9)">NC</text>
<text x="176.1" y="113.6">VDDVT</text>
<text x="193.7" y="112.4">30</text>
<text x="137.5" y="114.9">2</text>
<text x="137.5" y="119.9">4</text>
<text x="137.5" y="117.4">3</text>
<text x="148.5" y="116.1">NC</text>
<text x="148.5" y="118.6">S</text>
<text x="155.7" y="115.2" transform="rotate(-90 155.7 115.2)">LDO2V5</text>
<text x="158.2" y="116.5" transform="rotate(-90 158.2 116.5)">VCOVDD</text>
<text x="173.2" y="114.5" transform="rotate(-90 173.2 114.5)">RFGND</text>
<text x="178.2" y="116.2" transform="rotate(-90 178.2 116.2)">BUFVDD</text>
<text x="178.9" y="118.6">GND</text>
<text x="180.9" y="116.1">VT</text>
<text x="193.7" y="119.9">27</text>
<text x="193.7" y="114.9">29</text>
<text x="193.7" y="117.4">28</text>
<text x="137.5" y="122.4">5</text>
<text x="137.5" y="124.9">6</text>
<text x="148.5" y="121.1">BX</text>
<text x="148.5" y="123.6">SPIDATA/CS0</text>
<text x="175.6" y="123.6">REG1D8</text>
<text x="175.7" y="120.5" transform="rotate(-90 175.7 120.5)">(3.3V)PAVDD</text>
<text x="180.9" y="121.1">CP</text>
<text x="193.7" y="124.9">25</text>
<text x="193.7" y="122.4">26</text>
<text x="137.5" y="127.4">7</text>
<text x="137.5" y="129.9">8</text>
<text x="148.5" y="126.2">SPILE/CS1</text>
<text x="148.5" y="128.7">SPICLK/CS2</text>
<text x="148.5" y="131.1">VDD33_DIG</text>
<text x="168.2" y="129.2" transform="rotate(-90 168.2 129.2)">(0dbm)5GHZ_PAOUT1</text>
<text x="170.7" y="131.5" transform="rotate(-90 170.7 131.5)">(+13dbm)5GHZ_PAOUT2</text>
<text x="173.4" y="131.1">REG1D8_1</text>
<text x="176.9" y="128.7">XTAL1</text>
<text x="176.9" y="126.2">XTAL2</text>
<text x="193.7" y="129.9">23</text>
<text x="193.7" y="127.4">24</text>
<text x="6.1" y="136.1">B</text>
<text x="136.3" y="134.9">10</text>
<text x="137.5" y="132.4">9</text>
<text x="148.5" y="136.1">VT_MOD</text>
<text x="148.5" y="133.6">V2D5_PLL</text>
<text x="173.4" y="133.6">(3.3V)VDD</text>
<text x="178.1" y="136.1">AVT2</text>
<text x="193.7" y="134.9">21</text>
<text x="193.7" y="132.4">22</text>
<text x="289.5" y="136.1">B</text>
<text x="148.5" y="143.7">GND</text>
<text x="155.7" y="141.8" transform="rotate(-90 155.7 141.8)">RF_VT2</text>
<text x="158.2" y="141.8" transform="rotate(-90 158.2 141.8)">NC</text>
<text x="160.7" y="141.8" transform="rotate(-90 160.7 141.8)">VDD(6.0M)</text>
<text x="163.1" y="141.8" transform="rotate(-90 163.1 141.8)">AVT1</text>
<text x="165.7" y="141.8" transform="rotate(-90 165.7 141.8)">ACP1</text>
<text x="168.2" y="141.8" transform="rotate(-90 168.2 141.8)">AOUT1</text>
<text x="170.7" y="141.8" transform="rotate(-90 170.7 141.8)">VDD(6.5M)</text>
<text x="173.2" y="141.8" transform="rotate(-90 173.2 141.8)">NC</text>
<text x="175.7" y="141.8" transform="rotate(-90 175.7 141.8)">AOUT2</text>
<text x="178.2" y="141.8" transform="rotate(-90 178.2 141.8)">ACP2</text>
<text x="154.4" y="154.1" transform="rotate(-90 154.4 154.1)">11</text>
<text x="156.9" y="154.1" transform="rotate(-90 156.9 154.1)">12</text>
<text x="159.4" y="154.1" transform="rotate(-90 159.4 154.1)">13</text>
<text x="161.9" y="154.1" transform="rotate(-90 161.9 154.1)">14</text>
<text x="164.4" y="154.1" transform="rotate(-90 164.4 154.1)">15</text>
<text x="166.9" y="154.1" transform="rotate(-90 166.9 154.1)">16</text>
<text x="169.4" y="154.1" transform="rotate(-90 169.4 154.1)">17</text>
<text x="172" y="154.1" transform="rotate(-90 172 154.1)">18</text>
<text x="174.5" y="154.1" transform="rotate(-90 174.5 154.1)">19</text>
<text x="177" y="154.1" transform="rotate(-90 177 154.1)">20</text>
<text x="6.1" y="183.7">A</text>
<text x="289.5" y="183.7">A</text>
<text x="39.9" y="203.8">1</text>
<text x="111.9" y="203.8">2</text>
<text x="183.9" y="203.8">3</text>
<text x="255.9" y="203.8">4</text>
</g>
<g font-size="2.3" fill="#0000bf">
<text x="19.6" y="29.7">P2</text>
<text x="29.1" y="29.5">P1A</text>
<text x="29.9" y="59.8">NP</text>
</g>
<g font-size="2.3" fill="#009">
<text x="64.5" y="30">P1</text>
<text x="154.3" y="45.7">R39</text>
<text x="251.4" y="51.7">F1</text>
<text x="19.3" y="59.8">10 PIN</text>
<text x="136.8" y="55.8">R26</text>
<text x="153.3" y="55.8">L3</text>
<text x="153.3" y="59.5">15nH</text>
<text x="175.9" y="54.7">C33</text>
<text x="189.7" y="55.8">L4</text>
<text x="211.2" y="54.3">L5</text>
<text x="132.2" y="62">C29</text>
<text x="137" y="61.3">10R</text>
<text x="149.8" y="62">C34</text>
<text x="149.8" y="64.5">20pF</text>
<text x="206.2" y="62">C41</text>
<text x="206.2" y="64.5">NP</text>
<text x="226.3" y="62">C47</text>
<text x="236.6" y="61.8">R40</text>
<text x="14.3" y="67.3">P3</text>
<text x="95.4" y="72.3">R12 NP</text>
<text x="98.4" y="79.8">U2</text>
<text x="126" y="79.5">C27</text>
<text x="131" y="82">C26</text>
<text x="142" y="82.3">C25</text>
<text x="152.6" y="80.6">R23</text>
<text x="34.4" y="89.8">C6</text>
<text x="41.9" y="89.8">C8</text>
<text x="49.4" y="89.8">C10</text>
<text x="57" y="89.8">C9</text>
<text x="64.5" y="89.8">C58</text>
<text x="117.2" y="87.1">C23</text>
<text x="142" y="89.8">1nF</text>
<text x="257.7" y="89.8">TP3</text>
<text x="263.9" y="89.8">TP2</text>
<text x="270.2" y="89.8">TP1</text>
<text x="57" y="94.8">100pF</text>
<text x="257.7" y="92.3">TP</text>
<text x="263.9" y="92.3">TP</text>
<text x="270.2" y="92.3">TP</text>
<text x="205" y="99.6">C40</text>
<text x="14.3" y="102.4">NP</text>
<text x="77" y="102.1">C12</text>
<text x="87.1" y="102.1">C11</text>
<text x="87.1" y="104.6">10uF</text>
<text x="117.2" y="102.1">C18</text>
<text x="205" y="102.1">4.7uF</text>
<text x="119.2" y="110.6">R10 1K</text>
<text x="106.6" y="119.6">R17</text>
<text x="119.2" y="117.1">R11</text>
<text x="128" y="117.4">1K</text>
<text x="234.6" y="118.4">R37</text>
<text x="106.6" y="124.6">R16</text>
<text x="115.4" y="120.1">1K</text>
<text x="116.7" y="125.1">1K</text>
<text x="119.2" y="122.1">R8</text>
<text x="128" y="122.6">1K</text>
<text x="209.8" y="122.4">C39</text>
<text x="234.6" y="123.9">100K</text>
<text x="72.8" y="129.9">R6</text>
<text x="77.8" y="129.9">1.2K</text>
<text x="119.2" y="127.1">R5</text>
<text x="129.2" y="127.6">1K</text>
<text x="249.1" y="129.4">R38</text>
<text x="249.1" y="131.9">47K</text>
<text x="109.7" y="137.2">C22</text>
<text x="121.2" y="136.9">R21</text>
<text x="226.1" y="132.4">Y1</text>
<text x="250.1" y="137.2">C48</text>
<text x="260.2" y="133.4">C46</text>
<text x="74.3" y="139.9">C17</text>
<text x="86.8" y="142.4">C21</text>
<text x="96.6" y="143.4">R13</text>
<text x="202.5" y="139.7">C38</text>
<text x="202.5" y="142.2">470nF</text>
<text x="212.5" y="139.7">C37</text>
<text x="212.5" y="142.2">470nF</text>
<text x="222.5" y="142.2">C44</text>
<text x="224.8" y="139.9">8MHz</text>
<text x="237.6" y="142.2">C45</text>
<text x="250.1" y="139.7">4.7uF</text>
<text x="86.8" y="149.9">4.7uF</text>
<text x="96.6" y="148.9">3.3K</text>
<text x="222.5" y="144.7">33pF</text>
<text x="237.6" y="144.7">33pF</text>
<text x="36.9" y="154.7">C7</text>
<text x="64.3" y="156">R7</text>
<text x="70.5" y="155.7">82R</text>
<text x="76.8" y="156">R15</text>
<text x="118.7" y="154.4">R14</text>
<text x="204.7" y="152.4">C35</text>
<text x="212" y="153.5">R31</text>
<text x="237.1" y="153.5">R29</text>
<text x="250.9" y="153.5">R1</text>
<text x="184.4" y="161.5">R33</text>
<text x="196.5" y="162">R34</text>
<text x="204.7" y="159.9">2.2uF</text>
<text x="212" y="159">20K</text>
<text x="237.1" y="159">15K</text>
<text x="250.9" y="159">5.1K</text>
<text x="265.2" y="159.7">C1</text>
<text x="196.5" y="164.5">51K</text>
<text x="221.5" y="167">R32</text>
<text x="237.4" y="162.5">C30</text>
<text x="237.4" y="170">3.3nF</text>
<text x="183.4" y="177.2">R36</text>
<text x="183.4" y="179.5">750R</text>
<text x="189.9" y="177.2">C43</text>
<text x="184.9" y="184.7">C42</text>
<text x="189.9" y="182.2">1uF</text>
<text x="148.5" y="187">R30</text>
<text x="164.8" y="186">C31</text>
<text x="184.9" y="187.2">10uF</text>
<text x="140.5" y="193.5">R28</text>
<text x="160.8" y="195">18pF</text>
<text x="160.8" y="198.8">C36</text>
</g>
<g font-size="2.3" fill="#800000">
<text x="44.4" y="37.2">ANT</text>
<text x="117.9" y="58.5">3V3</text>
<text x="262.7" y="57.3">ANT</text>
<text x="82.8" y="72.3">+5V</text>
<text x="112.9" y="72.3">3V3</text>
<text x="123" y="72.3">3V3</text>
<text x="200.7" y="92.3">3V3</text>
<text x="97.1" y="119.9">BX</text>
<text x="97.1" y="117.4">S</text>
<text x="136.8" y="115.5" transform="rotate(-90 136.8 115.5)">73</text>
<text x="97.1" y="122.4">CS0</text>
<text x="97.1" y="124.9">CS1</text>
<text x="97.1" y="127.4">CS2</text>
<text x="100.4" y="133.6">3V3</text>
<text x="203" y="133.6">3V3</text>
<text x="23.1" y="144.9">Video</text>
<text x="270.2" y="154.9">6.5M</text>
<text x="170.6" y="157.4">3V3</text>
<text x="140.5" y="183.7">3V3</text>
</g>
<g font-size="2.3" fill="#bf0000">
<text x="39.9" y="46">+5V</text>
<text x="155.1" y="51.5">NP</text>
<text x="237.4" y="64.3">NP</text>
</g>
<g font-size="2.3" fill="#000080">
<text x="64" y="59.8">NP</text>
<text x="132.2" y="64.5">1uF</text>
<text x="117.2" y="89.6">10uF</text>
<text x="126" y="84.5">1uF 1uF</text>
<text x="34.4" y="94.8">100pF</text>
<text x="41.9" y="94.8">100pF</text>
<text x="49.4" y="94.8">100pF</text>
<text x="64.5" y="94.8">100pF</text>
<text x="77" y="104.6">6pF</text>
<text x="94.6" y="102.4">RT9167A-33PB</text>
<text x="117.2" y="104.6">10nF</text>
<text x="184.7" y="102.4">U1</text>
<text x="109.7" y="139.7">1uF</text>
<text x="178.6" y="147.9">RTC6705</text>
<text x="36.9" y="157.2">10pF</text>
<text x="265.2" y="162.2">10pF</text>
<text x="164.8" y="189.7">1uF</text>
</g>
<g font-size="2.3" fill="#ee0e22">
<text x="189.7" y="59.8">1.2nH</text>
<text x="175.9" y="62.3">3.3pF</text>
<text x="211" y="62.5">10pF</text>
<text x="226.3" y="64.5">1nH</text>
<text x="152.6" y="83.1">51R</text>
<text x="260.2" y="135.9">1uF</text>
<text x="74.3" y="142.4">56pF</text>
<text x="121.2" y="139.4">510K</text>
<text x="83.1" y="155.7">200R</text>
<text x="118.7" y="156.9">560K</text>
<text x="184.4" y="164.2">51K</text>
<text x="221.5" y="169.5">510R</text>
<text x="154" y="187">3.3K</text>
</g>
<g font-size="2.3" fill="#f00">
<text x="244.4" y="54.3">LF2012-B5R5FAA</text>
<text x="148" y="194">15K</text>
</g>
<text font-size="2.3" fill="#fd8300" x="217.3" y="122.4">10nF</text>
</svg>
